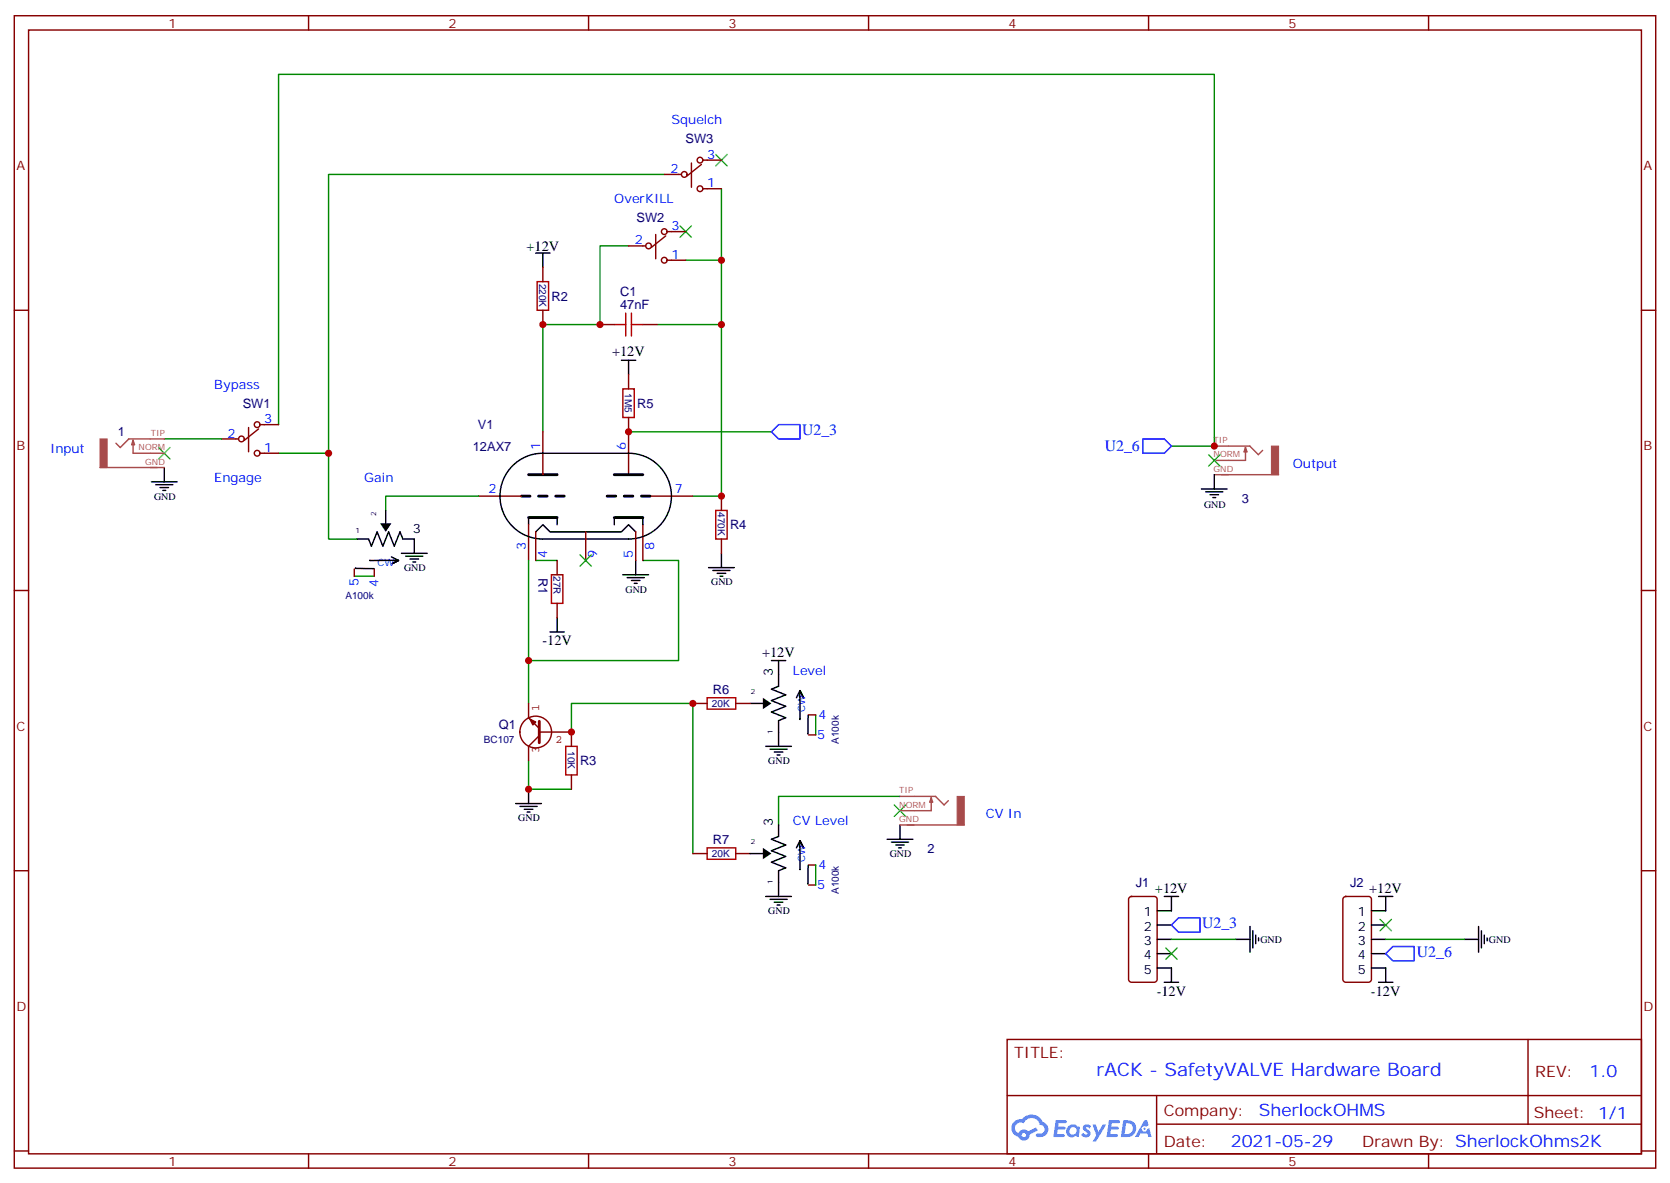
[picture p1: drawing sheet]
<svg xmlns="http://www.w3.org/2000/svg" width="412mm" height="292mm" viewBox="0 0 412 292" stroke-linecap="round" stroke-linejoin="round" font-family="sans-serif">
<g fill="none" stroke="#870000" stroke-width=".35">
<path d="M3.5 3.9h405.4v284.3h-405.4zM7.1 7.4h398.2v277.3h-398.2zM76.2 3.9v3.5M145.3 3.9v3.5M214.5 3.9v3.5M283.6 3.9v3.5M352.8 3.9v3.5M3.5 76.6h3.6M405.3 76.6h3.6M3.5 145.7h3.6M405.3 145.7h3.6M3.5 214.8h3.6"/>
<path d="M405.3 214.8h3.6M248.7 256.5h156.6v28.2h-156.6zM377.3 256.5v20.9M248.7 270.3h156.5M285.6 277.4h119.6M285.6 270.3v14.1M3.5 284h3.6M76.2 284.7v3.5M145.3 284.7v3.5M214.5 284.7v3.5M283.6 284.7v3.5M352.8 284.7v3.5"/>
<path d="M405.3 284h3.6"/>
</g>
<g fill="#5487ff">
<path d="M267.7 277.6a1.22 1.22 0 0 1 1.7 .3l-.4 .6a.47 .47 0 0 0-.3-.4 .47 .47 0 0 0-.5 .2v.1a1.3 1.3 0 0 1 1 1.7 1.39 1.39 0 0 1-2.2 0l.5-.6 .7 .4a.29 .29 0 0 0 .3-.2 .29 .29 0 0 0-.2-.3 1.04 1.04 0 0 1-.6-1.8z"/>
<path d="M260.7 276.4h2.4a.37 .37 0 0 1 .3 .4 .37 .37 0 0 1-.3 .3h-1.7l-.1 .9h1.5l.3 .4-.3 .3h-1.6l-.2 1.1h1.6a.36 .36 0 0 1 .3 .4 .36 .36 0 0 1-.3 .4h-2.5z"/>
<path d="M273.8 276.4h2.4a.37 .37 0 0 1 .4 .4 .37 .37 0 0 1-.4 .3h-1.6l-.2 .9h1.6l.3 .4-.4 .3h-1.6l-.1 1.1h1.5a.36 .36 0 0 1 .4 .4 .36 .36 0 0 1-.4 .3h-2.4z"/>
<path d="M282.6 276.4h.7l.3 1.3-.6 .3a.69 .69 0 0 0-1 .2 .69 .69 0 0 0 .4 1 .69 .69 0 0 0 .9-.6l.5-.3 .6 2.2h-.8l-.2-.8h-1.8l-.5 .8h-.8z"/>
<path d="M269.8 277.5h.8l.6 1.8 1.1-1.8h.9l-2.6 4.2h-.8l.9-1.6z"/>
<path d="M277.4 276.4l-.6 4.2h1.3a2.11 2.11 0 0 0 2.5-2.2 2.11 2.11 0 0 0-2.5-2zM278.1 277.1a1.39 1.39 0 0 1 1.7 1.5 1.39 1.39 0 0 1-1.8 1.2h-.3z"/>
<path d="M263.7 278a1.47 1.47 0 0 0-.1 2.1 1.47 1.47 0 0 0 2.1 .1l.7 .4 .3-2.3-.2-.3h-.4a1.49 1.49 0 0 0-2.4 0zM264.4 278.4a.92 .92 0 0 1 1.5 .5 .92 .92 0 0 1-1.3 1 .9 .9 0 0 1-.2-1.5z"/>
<path d="M250.4 276.8a2.18 2.18 0 0 0 1.1 3.7 1.44 1.44 0 0 0 1.6 .9 1.44 1.44 0 0 0 1.2-1.5l2-1-.5-.7-1.9 1a1.47 1.47 0 0 0-2.4 .4 1.39 1.39 0 0 1-.7-1.9 1.39 1.39 0 0 1 2-.5 2.12 2.12 0 0 1 2.2-1.3 2.12 2.12 0 0 1 1.9 1.7 1.07 1.07 0 0 1 1.1 1 1.07 1.07 0 0 1-1 1.1h-.7a.43 .43 0 0 0-.5 .4 .43 .43 0 0 0 .4 .5 1.98 1.98 0 0 0 2.5-1.3 1.98 1.98 0 0 0-1.2-2.5 2.98 2.98 0 0 0-5.1-.7l-1.1 .1zM252.3 280.1a.55 .55 0 0 1 1.1 0 .55 .55 0 0 1-1.1 0z"/>
<circle cx="282.6" cy="278.5" r=".26"/>
</g>
<g fill="none" stroke="#870000" stroke-width=".35">
<path d="M173.6 39.5h4.6M161.9 57.9v6M164 43h4.3M164.4 58.2l-3.5 2.8M164.7 57.2h4.6M170.7 40.2v6M173.2 40.6l-3.5 2.8M173.6 46.6h4.6M134.1 66v3.5M134.1 76.6v3.5M155.2 60.7h4.3M164.7 64.2h4.6"/>
<path d="M148.2 80.1h3.5M155.2 92.4v3.6M158.7 80.1h3.6M54.7 108.3h4.2M61.4 105.5v6M63.9 105.8l-3.6 2.9M64.2 104.8h4.6M64.2 111.8h4.6M134.1 106.5v10.6M155.2 103v14.1M118.2 122.4h10.6M130.5 129.5v8.8"/>
<path d="M132.3 131.2v7.1M137.6 138.3v3.5M144.6 131.2v7.1M157 131.2v7.1M158.7 129.5v8.8M160.5 122.4h10.6M178.2 122.4v3.5M178.2 133v3.5M87.5 140.4v1.8M92.4 140.4v1.8M137.6 148.9v3.5M171.1 173.6h3.5"/>
<path d="M181.7 173.6h3.5M199.7 176.4h1.7M141.1 180.6v3.6M141.1 191.2v3.5M199.7 181.3h1.7M171.1 210.6h3.5M181.7 210.6h3.5M199.7 213.4h1.7M199.7 218.4h1.7M278.9 221.4l.5-.2h5.6a.71 .71 0 0 1 .8 .7v19.8a.76 .76 0 0 1-.8 .7h-5.6a.76 .76 0 0 1-.7-.7v-19.8zM331.8 221.4l.5-.2h5.7a.71 .71 0 0 1 .7 .7v19.8a.76 .76 0 0 1-.7 .7h-5.7a.76 .76 0 0 1-.7-.7v-19.8z"/>
<circle cx="172.9" cy="39.5" r=".71"/>
<circle cx="164" cy="57.1" r=".71"/>
<circle cx="169" cy="43" r=".71"/>
<circle cx="172.9" cy="46.6" r=".71"/>
<circle cx="160.2" cy="60.7" r=".71"/>
<circle cx="164" cy="64.2" r=".71"/>
<circle cx="59.6" cy="108.3" r=".71"/>
<circle cx="63.5" cy="111.8" r=".71"/>
<circle cx="63.5" cy="104.8" r=".71"/>
</g>
<g fill="none" stroke="#000" stroke-width=".35">
<path d="M132.3 62.4h3.5M134.1 62.4v3.6M153.5 88.9h3.5M155.2 88.9v3.5M37.4 118.9h6.3M38.5 119.6h4.2M40.6 115.4v3.5M126.1 115.4a10.6 10.6 0 0 1 8-3.6h21.1a10.6 10.6 0 0 1 10.6 10.6 10.6 10.6 0 0 1-10.6 10.6h-21.1a10.6 10.6 0 0 1-9.7-6.2 10.6 10.6 0 0 1 1.7-11.4zM299.9 117.1v3.6M39.5 120.3h2.1M40.2 121h.7M88.2 133h2.8l.7 1.8 1.4-3.6 1.4 3.6 1.5-3.6 1.4 3.6 1.4-3.6 .7 1.8h2.8v3.5"/>
<path d="M91.4 138.2h7M95.2 125.9v3.6M96.7 137.4l1.7 .9-1.7 .9 1.7-.9M99.1 136.5h6.4M100.2 137.2h4.2M101.2 137.9h2.2M102 138.6h.7M130.5 127.7v1.8M132.3 131.2l1.8-1.7 1.7 1.7h17.7l1.7-1.7 1.8 1.7M137.6 127.7v1.8M151.7 127.7v1.8M157 138.3v3.5"/>
<path d="M158.7 127.7v1.8M178.2 136.5v3.6M296.7 120.7h6.3M297.7 121.4h4.3M298.8 122.1h2.1M299.5 122.8h.7M87.8 140.2l4.6 .1M135.8 155.9h3.5M137.6 152.4v3.5M153.8 141.8h6.4M154.9 142.5h4.2M155.9 143.2h2.1"/>
<path d="M156.6 143.9h.7M175 140.1h6.3M176 140.8h4.3M177.1 141.5h2.1M177.8 142.2h.7M185.2 173.6h3.5M190.5 163h3.5M192.3 163v6.3l-1.8 .7 3.5 1.5-3.5 1.4 3.5 1.4-3.5 1.4 3.5 1.4-1.7 .7v6.4M197.5 170.4v7.1M197.6 170.4l.8 1.8-.8-1.8-.9 1.8M199.6 176.4l-.2 4.6M127.4 198.3h6.3"/>
<path d="M128.4 199h4.2M129.5 199.7h2.1M130.5 194.7v3.6M189.1 184.2h6.3M190.1 184.9h4.3M191.2 185.6h2.1M191.9 186.3h.7M130.2 200.4h.7M185.2 210.6h3.5M192.3 203.6v2.8l-1.8 .7 3.5 1.4-3.5 1.4 3.5 1.4-3.5 1.4 3.5 1.4-1.7 .7v6.4M197.5 207.5v7M197.6 207.4l.8 1.8-.8-1.8-.9 1.8"/>
<path d="M199.6 213.5l-.2 4.6M219.1 207.1h6.3M220.1 207.8h4.3M221.2 208.5h2.1M221.9 209.2h.7M222.2 203.6v3.5M189.1 221.2h6.3M190.1 221.9h4.3M191.2 222.6h2.1M191.9 223.3h.7M285.8 228.2h3.5M285.8 231.8h3.5"/>
<path d="M285.8 235.3h3.5M285.8 238.8h3.5v3.6M287.5 221.2h3.5M289.3 221.2v3.5h-3.5M305.2 231.8h3.5M308.7 228.6v6.4M309.4 229.7v4.2M310.1 230.7v2.1M310.8 231.4v.7M338.7 228.2h3.5M338.7 231.8h3.5M338.7 235.3h3.5"/>
<path d="M338.7 238.8h3.5v3.6M340.4 221.2h3.6M342.2 221.2v3.5h-3.5M361.6 231.8h3.5M365.1 228.6v6.4M365.8 229.7v4.2M366.5 230.7v2.1M367.2 231.4v.7M287.5 242.4h3.5M340.4 242.4h3.6"/>
</g>
<path d="M190.5 106.5l1.8-1.7h5.3v3.5h-5.3zM282.2 108.3h5.3l1.8 1.8-1.8 1.7h-5.3zM291 226.5h5.3v3.5h-5.3l-1.7-1.8zM342.2 235.3l1.8-1.8h5.2v3.6h-5.2z" fill="none" stroke="#00f" stroke-width=".35"/>
<g fill="none" stroke="#008700" stroke-width=".35">
<path d="M164 43h-82.9v68.8M178.2 46.6v17.6M155.2 60.7h-7v19.4h-14.1v26.4M169.3 64.2h8.9v15.9M162.3 80.1h15.9v42.3h-7.1M40.6 108.3h14.1M68.8 104.8v-86.5h231.1v91.8h-10.6M68.8 111.8h12.3v21.2h7.1M155.2 106.5h35.3M118.2 122.4h-23v3.5M130.5 138.3v35.3M132.3 138.3h5.3"/>
<path d="M158.7 138.3h8.9v24.7h-37.1M87.5 142.2h4.9M201.4 176.4v4.9M130.5 187.7v7h10.6M141.1 180.6v-7h30v37M222.2 196.5h-29.9v7.1M201.4 213.4v5M289.3 231.8h15.9M342.2 231.8h19.4"/>
</g>
<g fill="none" stroke="#3c3" stroke-width=".35">
<path d="M176.7 38.1l2.9 2.8M179.6 38.1l-2.9 2.8M167.9 55.7l2.8 2.9M170.7 55.7l-2.8 2.9M39.2 110.4l2.8 2.8M42 110.4l-2.8 2.8M298.4 112.2l2.9 2.8M301.3 112.2l-2.9 2.8M143.2 136.9l2.8 2.8M146 136.9l-2.8 2.8M220.8 198.6l2.9 2.8M223.7 198.6l-2.9 2.8"/>
<path d="M287.9 233.9l2.8 2.8M290.7 233.9l-2.8 2.8M340.8 226.8l2.8 2.9M343.6 226.8l-2.8 2.9"/>
</g>
<path d="M132.6 69.5h2.9v7.1h-2.9zM154.5 77.3v5.6M155.9 77.3v5.6M151.7 80.1h2.8M153.8 96h2.8v7h-2.8zM155.9 80.1h2.8M176.7 125.9h2.9v7.1h-2.9zM136.2 141.8h2.8v7.1h-2.8zM174.6 172.2h7.1v2.8h-7.1zM139.7 184.2h2.8v7h-2.8zM174.6 209.2h7.1v2.8h-7.1z" fill="none" stroke="#a10000" stroke-width=".35"/>
<path d="M130.5 117.1h7.1M151.7 117.1h7M130.5 127.7h7.1M151.7 127.7h7" fill="none" stroke="#000" stroke-width=".71"/>
<path d="M128.8 122.4h10.5M160.5 122.4h-10.6" fill="none" stroke="#000" stroke-width=".71" stroke-dasharray="2.1 2.1"/>
<g fill="none" stroke="#a64a4a" stroke-width=".35">
<path d="M24.7 115.4h15.9M31.7 108.3h8.9M31.8 108.3l-2.1 2.1-1.1-1M32.9 108.7v3.1h7.7M32.9 108.7l.3 1h-.7zM299.9 110.1h8.8M299.9 117.1h15.8M307.6 110.4v3.2h-7.7M307.6 110.4l.3 1.1h-.7zM308.6 110.1l2.1 2.1 1.1-1.1M222.2 196.5h8.9M230 196.9v3.1h-7.8"/>
<path d="M230 196.9l.3 1h-.7zM231 196.5l2.1 2.1 1.1-1M222.2 203.6h15.9"/>
</g>
<g fill="#a64a4a" stroke="#a64a4a" stroke-width=".25">
<path d="M236.4 196.5h1.7v7.1h-1.7z"/>
<path d="M314 110.1h1.7v7h-1.7z"/>
<path d="M24.7 108.3h1.8v7.1h-1.8z"/>
</g>
<path d="M93.8 129.1h2.9l-1.5 2.1zM188.4 172.2l2.1 1.4-2.1 1.4zM188.4 209.2l2.1 1.4-2.1 1.4z" fill="#000"/>
<path d="M130.9 177.4l1.4 .8-.7 .7z" fill="#850000" stroke="#850000" stroke-width=".35"/>
<g fill="none" stroke="#850000" stroke-width=".35">
<path d="M130.5 173.6v3.5l2.7 2.6M133.2 181.5l-2.7 2.7v3.5M133.2 180.6h7.9"/>
<circle cx="132.3" cy="180.6" r="3.9"/>
</g>
<path d="M133.2 178v5.3" fill="none" stroke="#850000" stroke-width=".71"/>
<g fill="#c00">
<circle cx="81.1" cy="111.8" r=".88"/>
<circle cx="178.2" cy="64.2" r=".88"/>
<circle cx="178.2" cy="80.1" r=".88"/>
<circle cx="178.2" cy="122.4" r=".88"/>
<circle cx="148.2" cy="80.1" r=".88"/>
<circle cx="134.1" cy="80.1" r=".88"/>
<circle cx="155.2" cy="106.5" r=".88"/>
<circle cx="130.5" cy="163" r=".88"/>
<circle cx="130.5" cy="194.7" r=".88"/>
<circle cx="141.1" cy="180.6" r=".88"/>
<circle cx="171.1" cy="173.6" r=".88"/>
<circle cx="299.9" cy="110.1" r=".88"/>
</g>
<text font-size="4.6" fill="#00f" x="270.8" y="265.5">rACK - SafetyVALVE Hardware Board</text>
<g font-size="4.2" fill="#00f">
<text x="392.5" y="265.7">1.0</text>
<text x="310.9" y="275.3">SherlockOHMS</text>
<text x="304" y="283.1">2021-05-29</text>
</g>
<g font-size="3.9" fill="#00f">
<text x="198.1" y="107.3">U2_3</text>
<text x="272.8" y="111.3">U2_6</text>
<text x="296.9" y="229">U2_3</text>
<text x="349.9" y="236.1">U2_6</text>
</g>
<g font-size="3.9" fill="#800">
<text x="250.5" y="261.1">TITLE:</text>
<text x="379.1" y="265.7">REV:</text>
<text x="287.4" y="275.3">Company:</text>
<text x="378.7" y="275.9">Sheet: 1/1</text>
<text x="287.4" y="282.9">Date:</text>
<text x="336.4" y="283">Drawn By: SherlockOhms2K</text>
</g>
<g font-size="3.5">
<text x="130" y="61.9">+12V</text>
<text x="151.2" y="87.9">+12V</text>
<text x="134" y="159.3">-12V</text>
<text x="188.2" y="162">+12V</text>
<text x="285.2" y="220.2">+12V</text>
<text x="338.1" y="220.2">+12V</text>
<text x="285.6" y="245.7">-12V</text>
<text x="338.6" y="245.7">-12V</text>
</g>
<g font-size="3.2" fill="#800">
<text x="41.6" y="6.9">1</text>
<text x="110.8" y="6.9">2</text>
<text x="179.9" y="6.9">3</text>
<text x="249.1" y="6.9">4</text>
<text x="318.2" y="6.9">5</text>
<text x="4.1" y="42">A</text>
<text x="405.9" y="42">A</text>
<text x="4.1" y="111.1">B</text>
<text x="405.9" y="111.1">B</text>
<text x="4.1" y="180.3">C</text>
<text x="405.9" y="180.3">C</text>
<text x="4.1" y="249.4">D</text>
<text x="405.9" y="249.4">D</text>
<text x="41.6" y="287.7">1</text>
<text x="110.8" y="287.7">2</text>
<text x="179.9" y="287.7">3</text>
<text x="249.1" y="287.7">4</text>
<text x="318.2" y="287.7">5</text>
</g>
<g font-size="3.2" fill="#00f">
<text x="165.8" y="30.7">Squelch</text>
<text x="174.6" y="39.2">3</text>
<text x="165.6" y="42.7">2</text>
<text x="174.6" y="46.2">1</text>
<text x="151.7" y="50.1">OverKILL</text>
<text x="165.8" y="56.8">3</text>
<text x="156.7" y="60.3">2</text>
<text x="165.8" y="63.9">1</text>
<text x="52.9" y="96">Bypass</text>
<text x="56.2" y="108">2</text>
<text x="65.3" y="104.4">3</text>
<text x="12.3" y="111.8">Input</text>
<text x="65.3" y="111.5">1</text>
<text x="133.3" y="111" transform="rotate(-90 133.3 111)">1</text>
<text x="154.5" y="111" transform="rotate(-90 154.5 111)">6</text>
<text x="52.9" y="118.9">Engage</text>
<text x="90" y="118.9">Gain</text>
<text x="319.3" y="115.4">Output</text>
<text x="120.6" y="121.7">2</text>
<text x="166.6" y="121.7">7</text>
<text x="129.8" y="135.8" transform="rotate(-90 129.8 135.8)">3</text>
<text x="135.1" y="137.6" transform="rotate(-90 135.1 137.6)">4</text>
<text x="147.5" y="137.6" transform="rotate(-90 147.5 137.6)">9</text>
<text x="156.3" y="137.6" transform="rotate(-90 156.3 137.6)">5</text>
<text x="161.6" y="135.8" transform="rotate(-90 161.6 135.8)">8</text>
<text x="88.5" y="144.5" transform="rotate(-90 88.5 144.5)">5</text>
<text x="93.5" y="144.9" transform="rotate(-90 93.5 144.9)">4</text>
<text x="195.8" y="166.5">Level</text>
<text x="202.1" y="177.4">4</text>
<text x="201.8" y="182.4">5</text>
<text x="195.8" y="203.6">CV Level</text>
<text x="243.4" y="201.8">CV In</text>
<text x="202.1" y="214.5">4</text>
<text x="201.8" y="219.4">5</text>
</g>
<g font-size="3.2" fill="#000080">
<text x="169.3" y="35.3">SW3</text>
<text x="157.2" y="54.7">SW2</text>
<text x="136.2" y="74.2">R2</text>
<text x="153.1" y="76.2">47nF</text>
<text x="153.1" y="73">C1</text>
<text x="59.9" y="100.6">SW1</text>
<text x="157.3" y="100.6">R5</text>
<text x="29.1" y="107.6">1</text>
<text x="118" y="105.9">V1</text>
<text x="116.8" y="111.2">12AX7</text>
<text x="306.6" y="124.1">3</text>
<text x="180.3" y="130.6">R4</text>
<text x="133" y="142.7" transform="rotate(90 133 142.7)">R1</text>
<text x="176.1" y="171.2">R6</text>
<text x="123.2" y="179.9">Q1</text>
<text x="143.2" y="188.8">R3</text>
<text x="176.1" y="208.2">R7</text>
<text x="229" y="210.5">2</text>
<text x="280.5" y="218.8">J1</text>
<text x="333.4" y="218.8">J2</text>
</g>
<g font-size="3.2">
<text x="102" y="131.6">3</text>
<text x="190.9" y="166.9" transform="rotate(-90 190.9 166.9)">3</text>
<text x="190.9" y="203.9" transform="rotate(-90 190.9 203.9)">3</text>
<text x="282.4" y="226.1">1</text>
<text x="335.3" y="226.1">1</text>
<text x="282.4" y="229.7">2</text>
<text x="282.4" y="233.2">3</text>
<text x="335.3" y="229.7">2</text>
<text x="335.3" y="233.2">3</text>
<text x="282.4" y="236.7">4</text>
<text x="335.3" y="236.7">4</text>
<text x="282.4" y="240.2">5</text>
<text x="335.3" y="240.2">5</text>
</g>
<g font-size="2.8" fill="#840000">
<text x="133.2" y="175.3" transform="rotate(-90 133.2 175.3)">1</text>
<text x="133.2" y="185.9" transform="rotate(-90 133.2 185.9)">3</text>
<text x="137.1" y="183.3">2</text>
</g>
<g font-size="2.5" fill="#000080">
<text x="133.1" y="70" transform="rotate(90 133.1 70)">220K</text>
<text x="154.3" y="97" transform="rotate(90 154.3 97)">1M5</text>
<text x="177.3" y="126.4" transform="rotate(90 177.3 126.4)">470K</text>
<text x="136.7" y="142.1" transform="rotate(90 136.7 142.1)">27R</text>
<text x="85.3" y="147.9">A100k</text>
<text x="175.8" y="174.5">20K</text>
<text x="119.5" y="183.3">BC107</text>
<text x="140.2" y="185.3" transform="rotate(90 140.2 185.3)">10K</text>
<text x="207.2" y="183.5" transform="rotate(-90 207.2 183.5)">A100k</text>
<text x="175.8" y="211.5">20K</text>
<text x="207.2" y="220.6" transform="rotate(-90 207.2 220.6)">A100k</text>
</g>
<g font-size="2.5">
<text x="38" y="123.3">GND</text>
<text x="297.3" y="125.4">GND</text>
<text x="99.8" y="140.9">GND</text>
<text x="154.5" y="146.2">GND</text>
<text x="175.6" y="144.4">GND</text>
<text x="189.7" y="188.5">GND</text>
<text x="128" y="202.7">GND</text>
<text x="219.7" y="211.5">GND</text>
<text x="189.7" y="225.6">GND</text>
<text x="311.2" y="232.7">GND</text>
<text x="367.7" y="232.7">GND</text>
</g>
<g font-size="2.5" fill="#00f">
<text x="93.3" y="139.6">CW</text>
<text x="198.9" y="175.6" transform="rotate(-90 198.9 175.6)">CW</text>
<text x="198.9" y="212.6" transform="rotate(-90 198.9 212.6)">CW</text>
</g>
<g font-size="2.1" fill="#a54b4b">
<text x="37.3" y="107.6">TIP</text>
<text x="34.2" y="111.1">NORM</text>
<text x="299.7" y="109.3">TIP</text>
<text x="299.7" y="112.9">NORM</text>
<text x="35.9" y="114.6">GND</text>
<text x="299.7" y="116.4">GND</text>
<text x="222.1" y="195.8">TIP</text>
<text x="222.1" y="202.8">GND</text>
<text x="222.1" y="199.3">NORM</text>
</g>
<g font-size="1.8">
<text x="87.8" y="131.6">1</text>
<text x="92.9" y="127.3" transform="rotate(-90 92.9 127.3)">2</text>
<text x="185.4" y="171.2">2</text>
<text x="190.9" y="181" transform="rotate(-90 190.9 181)">1</text>
<text x="185.4" y="208.2">2</text>
<text x="190.9" y="218.1" transform="rotate(-90 190.9 218.1)">1</text>
</g>
</svg>
